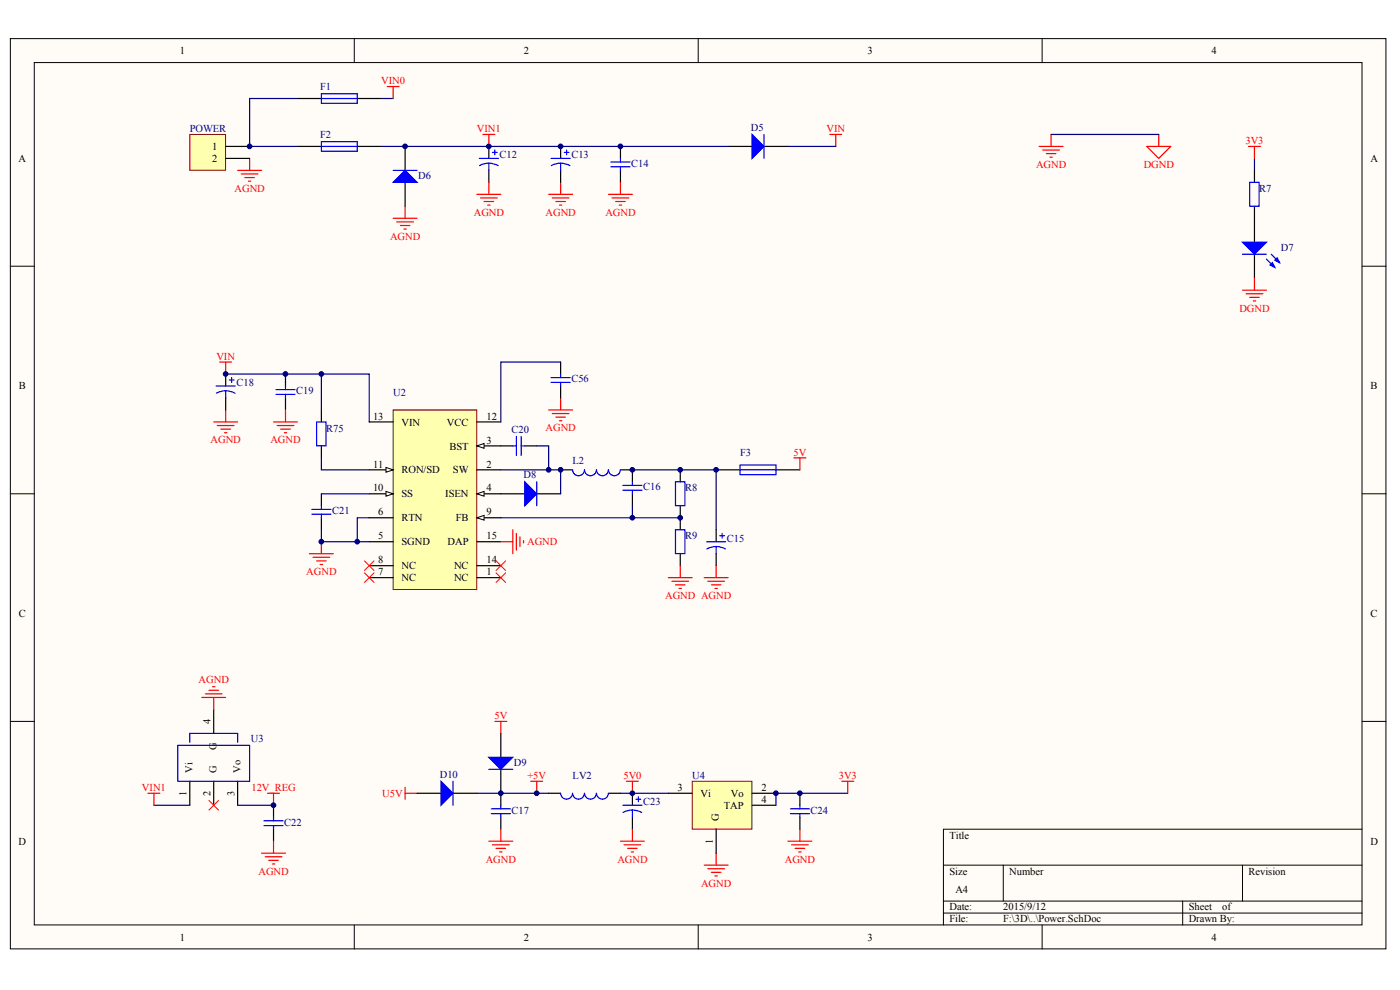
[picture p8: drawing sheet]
<svg xmlns="http://www.w3.org/2000/svg" width="296mm" height="209mm" viewBox="0 0 296 209" stroke-linecap="round" stroke-linejoin="round" font-family="sans-serif">
<g fill="#fffcf8" stroke="#000" stroke-width=".21">
<path d="M2.2 8.2h290.8v192.3h-290.8z"/>
<path d="M7.2 13.2h280.7v182.2h-280.7z"/>
</g>
<g fill="none" stroke="#000" stroke-width=".21">
<path d="M74.9 8.2v5M147.6 8.2v5M220.3 8.2v5M2.2 56.3h5M288 56.3h5M2.2 104.3h5M288 104.3h5M2.2 152.4h5M288 152.4h5M288 175.2h-88.5v20.3M74.9 195.5v5M147.6 195.5v5"/>
<path d="M199.5 182.8h88.5M199.5 190.4h88.5M199.5 192.9h88.5M212.1 182.8v7.6M220.3 195.5v5M250 190.4v5.1M262.7 182.8v7.6"/>
</g>
<path d="M62.9 30.9h5M75.5 30.9h5.1M85.6 30.9v5.1M85.6 38.5v5.1M103.4 30.9v2.6M103.4 36v2.5M131.2 30.9v2.6M131.2 36v2.5M153.9 30.9h5.1M161.5 30.9h5.1M265.2 46.1v5.1M265.2 53.7v5.1" fill="none" stroke="#000" stroke-width=".25"/>
<g fill="none" stroke="#00f" stroke-width=".25">
<path d="M67.9 29.9h7.6v2.1h-7.6zM67.9 30.9h7.6M83.1 36h5.1M101.3 33.5h4.1M103.4 34.5l1.2 .2 .7 .3M103.4 34.5l-1.3 .2-.7 .3M103.4 34.5v1.5M104.1 32.2h1M104.6 31.7v1M129.1 34.2h4.1M129.1 35.2h4.1M131.2 33.5v.7"/>
<path d="M131.2 35.2v.8M161.5 28.4v5.1M262.7 53.7h5M267.7 54.7l1.8 1.8M268.8 53.7l1.7 1.8"/>
</g>
<g fill="#00f" stroke="#00f" stroke-width=".25">
<path d="M85.6 36l2.6 2.5h-5.1z"/>
<path d="M159 28.4l2.5 2.5-2.5 2.6z"/>
<path d="M262.7 51.2h5l-2.5 2.5z"/>
<path d="M269 55.5l.5 1-1-.5z"/>
<path d="M270 54.5l.5 1-1-.5z"/>
</g>
<g fill="none" stroke="#f00" stroke-width=".25">
<path d="M50.2 36h5.1M51 36.8h3.5M51.8 37.5h2M52.5 38.3h.5M52.8 33.5v2.5M118.5 38.5v2.6M131.2 38.5v2.6M175.4 28.4h2.6M176.7 28.4v2.5M219.7 30.9h5M220.4 31.7h3.6M221.2 32.5h2"/>
<path d="M222 33.2h.5M222.2 28.4v2.5M242.5 30.9h5l-2.5 2.6zM245 28.4v2.5M263.9 30.9h2.6M265.2 30.9v2.6M83.1 46.1h5.1M83.9 46.9h3.5M84.6 47.6h2.1M85.4 48.4h.5M85.6 43.6v2.5M116 41.1h5.1"/>
<path d="M116.8 41.8h3.5M117.5 42.6h2M118.3 43.3h.5M128.6 41.1h5.1M129.4 41.8h3.5M130.2 42.6h2M130.9 43.3h.5M265.2 58.8v2.5M262.7 61.3h5M263.4 62.1h3.6M264.2 62.8h2M265 63.6h.5"/>
</g>
<path d="M222.2 28.4h22.8M265.2 33.5v2.5" fill="none" stroke="#000080" stroke-width=".25"/>
<path d="M40.1 28.4h7.6v7.6h-7.6z" fill="#ffffb0" stroke="#800000" stroke-width=".21"/>
<g fill="none" stroke="#000" stroke-width=".25">
<path d="M47.7 30.9h5.1M47.7 33.5h5.1M62.9 20.8h5M75.5 20.8h5.1M118.5 30.9v2.6M118.5 36v2.5M265.2 36v2.5M265.2 43.6v2.5M47.7 79v2.6M60.4 79v2.6M47.7 84.1v2.5M60.4 84.1v2.5"/>
<path d="M105.9 94.2h2.5M110.9 94.2h2.6M118.5 99.3h2.6M131.2 99.3h2.5v2.5M143.8 99.3v2.5M151.4 99.3h5.1M164 99.3h5.1M67.9 104.3v2.6M67.9 109.4v2.5M105.9 104.3h5M113.5 104.3h5M133.7 104.3v2.6"/>
<path d="M143.8 106.9v5M143.8 117v2.5M151.4 111.9v2.6M151.4 117v2.5M105.9 167.6v2.6M105.9 172.7v2.5M116 167.6h2.5M128.6 167.6h2.6M169.1 167.6v2.6M169.1 172.7v2.5"/>
</g>
<g fill="none" stroke="#00f" stroke-width=".25">
<path d="M67.9 19.8h7.6v2h-7.6zM67.9 20.8h7.6M116.5 33.5h4M118.5 34.5l1.2 .2 .8 .3M118.5 34.5l-1.2 .2-.7 .3M118.5 34.5v1.5M119.3 32.2h1M119.8 31.7v1M264.2 38.5h2v5.1h-2zM49 79.8v1M45.7 81.6h4M47.7 82.6l.8 .1 1.2 .4"/>
<path d="M47.7 82.6l-.8 .1-1.2 .4M47.7 82.6v1.5M48.5 80.3h1M58.3 82.3h4.1M58.3 83.3h4.1M60.4 81.6v.7M60.4 83.3v.8M108.4 94.2h.8M109.2 92.2v4M110.2 92.2v4M110.2 94.2h.7M128.6 99.3a1.25 1.25 0 0 1-1.2 1.2 1.25 1.25 0 0 1-1.3-1.2 1.26 1.26 0 0 1-1.3 1.2 1.26 1.26 0 0 1-1.2-1.2 1.26 1.26 0 0 1-1.3 1.2 1.26 1.26 0 0 1-1.2-1.2"/>
<path d="M131.1 99.3a1.25 1.25 0 0 1-1.2 1.2 1.25 1.25 0 0 1-1.3-1.2M156.5 98.3h7.5v2h-7.5zM156.5 99.3h7.5M65.9 107.6h4.1M65.9 108.7h4.1M67.9 106.9v.7M67.9 108.7v.7M113.5 101.8v5.1M131.7 102.6h4M131.7 103.6h4M133.7 101.8v.8M133.7 103.6v.7"/>
<path d="M142.8 101.8h2v5.1h-2zM142.8 111.9h2v5.1h-2zM149.4 114.5h4M151.4 115.5l1.2 .2 .8 .3M151.4 115.5l-.8 .1-1.2 .4M151.4 115.5v1.5M152.2 113.2h1M152.7 112.7v1M103.9 170.9h4M103.9 171.9h4M105.9 170.2v.7M105.9 171.9v.8"/>
<path d="M128.6 167.6a1.25 1.25 0 0 1-1.2 1.3 1.25 1.25 0 0 1-1.3-1.3 1.26 1.26 0 0 1-1.3 1.3 1.26 1.26 0 0 1-1.2-1.3 1.26 1.26 0 0 1-1.3 1.3 1.26 1.26 0 0 1-1.2-1.3 1.26 1.26 0 0 1-1.3 1.3 1.26 1.26 0 0 1-1.3-1.3M167.1 170.9h4M167.1 171.9h4M169.1 170.2v.7M169.1 171.9v.8"/>
</g>
<path d="M62.9 20.8h-10.1v10.1h10.1M80.6 30.9h73.3M80.6 20.8h2.5M166.6 30.9h10.1" fill="none" stroke="#000080" stroke-width=".25"/>
<g fill="none" stroke="#f00" stroke-width=".25">
<path d="M81.9 18.3h2.5M83.1 18.3v2.5M102.1 28.4h2.5M103.4 28.4v2.5M103.4 38.5v2.6M100.8 41.1h5.1M101.6 41.8h3.5M102.3 42.6h2.1M103.1 43.3h.5M46.4 76.5h2.6M47.7 76.5v2.5M45.2 89.2h5"/>
<path d="M45.9 89.9h3.6M46.7 90.7h2M47.5 91.4h.5M47.7 86.6v2.6M57.8 89.2h5.1M58.6 89.9h3.5M59.3 90.7h2.1M60.1 91.4h.5M60.4 86.6v2.6M116 86.6h5.1M116.8 87.4h3.5M117.5 88.1h2"/>
<path d="M118.3 88.9h.5M118.5 84.1v2.5M151.4 119.5v2.6M148.9 122.1h5M149.6 122.8h3.6M150.4 123.6h2M151.2 124.3h.5M104.6 152.4h2.5M105.9 152.4v2.6M103.4 177.8h5M104.1 178.5h3.6M104.9 179.3h2"/>
<path d="M105.9 175.2v2.6M112.2 165.1h2.5M113.5 165.1v2.5M132.4 165.1h2.6M133.7 165.1v2.5M166.6 177.8h5M167.3 178.5h3.6M168.1 179.3h2M169.1 175.2v2.6M178 165.1h2.5M179.2 165.1v2.5M105.6 180h.5"/>
<path d="M148.9 182.8h5M149.6 183.6h3.6M150.4 184.3h2M151.2 185.1h.5M151.4 180.3v2.5M168.9 180h.5"/>
</g>
<path d="M110.9 101.8l2.6 2.5-2.6 2.6z" fill="#00f" stroke="#00f" stroke-width=".25"/>
<path d="M146.3 165.1h12.7v10.1h-12.7z" fill="#ffffb0" stroke="#800000" stroke-width=".21"/>
<g fill="none" stroke="#000" stroke-width=".25">
<path d="M45.2 149.9v5.1M105.9 155v5M40.1 165.1v5.1M45.2 165.1v5.1M50.2 165.1v5.1M57.8 170.2v2.5M57.8 175.2v2.6M88.2 167.6h5M95.8 167.6h5M105.9 162.6v5M133.7 167.6v2.6M133.7 172.7v2.5"/>
<path d="M141.3 167.6h5M151.4 175.2v5.1M159 167.6h5M159 170.2h5"/>
</g>
<path d="M32.5 170.2h7.6M50.2 170.2h7.6M100.8 167.6h15.2M131.2 167.6h10.1M179.2 167.6h-15.2v2.6" fill="none" stroke="#000080" stroke-width=".25"/>
<g fill="none" stroke="#00f" stroke-width=".25">
<path d="M37.6 157.5h15.2v7.6h-15.2zM40.1 156.9v-1.9h10.1v1.9M55.8 173.5h4.1M55.8 174.5h4.1M57.8 172.7v.8M57.8 174.5v.7M95.8 165.1v5.1M103.4 162.6h5M131.7 170.2h4M133.7 171.2l.8 .1 1.2 .4M133.7 171.2l-.8 .1-1.2 .4M133.7 171.2v1.5"/>
<path d="M134.5 168.9h1M135 168.4v1"/>
</g>
<g fill="none" stroke="#f00" stroke-width=".25">
<path d="M167.8 96.8h2.6M169.1 96.8v2.5M42.7 147.4h5M43.4 146.6h3.6M44.2 145.9h2M44.9 145.1h.5M45.2 147.4v2.5M31.3 167.6h2.5M32.5 167.6v2.6M56.6 167.6h2.5M57.8 167.6v2.6M57.8 177.8v2.5"/>
<path d="M85.6 167.6h2.6M85.6 166.4v2.5M131.2 177.8h5M131.9 178.5h3.6M132.7 179.3h2M133.7 175.2v2.6M55.3 180.3h5.1M56.1 181h3.5M56.8 181.8h2M57.6 182.6h.5M133.4 180h.6"/>
</g>
<path d="M44.2 169.1l2 2.1M46.2 169.1l-2 2.1" fill="none" stroke="#f00" stroke-width=".21"/>
<g fill="#00f" stroke="#00f" stroke-width=".25">
<path d="M103.4 160h5l-2.5 2.6z"/>
<path d="M93.2 165.1l2.6 2.5-2.6 2.6z"/>
</g>
<path d="M83.1 86.6h17.7v38h-17.7z" fill="#ffffb0" stroke="#800000" stroke-width=".21"/>
<path d="M100.8 89.2h5.1M78.1 104.3h5" fill="none" stroke="#000" stroke-width=".25"/>
<path d="M81.6 103.8l1.5 .5-1.5 .6z" fill="#fffcf8" stroke="#000" stroke-width=".21"/>
<path d="M100.8 99.3h5.1M100.8 109.4h5.1" fill="none" stroke="#000" stroke-width=".25"/>
<path d="M100.8 109.4l1.5-.5v1z" fill="#fffcf8" stroke="#000" stroke-width=".21"/>
<path d="M78.1 89.2h5M100.8 94.2h5.1M78.1 109.4h5" fill="none" stroke="#000" stroke-width=".25"/>
<path d="M100.8 94.2l1.5-.5v1z" fill="#fffcf8" stroke="#000" stroke-width=".21"/>
<path d="M78.1 99.3h5" fill="none" stroke="#000" stroke-width=".25"/>
<path d="M81.6 98.8l1.5 .5-1.5 .5z" fill="#fffcf8" stroke="#000" stroke-width=".21"/>
<path d="M78.1 119.5h5M100.8 114.5h5.1M100.8 119.5h5.1M100.8 104.3h5.1M78.1 122.1h5M100.8 122.1h5.1" fill="none" stroke="#000" stroke-width=".25"/>
<path d="M100.8 104.3l1.5-.5v1.1z" fill="#fffcf8" stroke="#000" stroke-width=".21"/>
<path d="M118.5 76.5v2.5M67.9 86.6v2.6M67.9 94.2v2.6M118.5 81.6v2.5M78.1 114.5h5" fill="none" stroke="#000" stroke-width=".25"/>
<path d="M116.5 79.8h4M118.5 79v.8M66.9 89.2h2v5h-2zM116.5 80.8h4M118.5 80.8v.8" fill="none" stroke="#00f" stroke-width=".25"/>
<path d="M47.7 79h30.4v10.2M67.9 79v7.6M118.5 76.5h-12.6v12.7M67.9 96.8v2.5h10.2M105.9 99.3h12.6v5M113.5 94.2h2.5v5.1M133.7 99.3h17.7v12.6M67.9 111.9v2.6h10.2M67.9 104.3h10.2M78.1 109.4h-2.6v5.1M105.9 109.4h37.9M133.7 106.9v2.5" fill="none" stroke="#000080" stroke-width=".25"/>
<g fill="none" stroke="#f00" stroke-width=".25">
<path d="M65.4 117h5.1M66.2 117.8h3.5M66.9 118.5h2.1M67.7 119.3h.5M67.9 114.5v2.5M105.9 114.5h2.5M108.4 111.9v5.1M109.2 112.7v3.5M109.9 113.5v2M110.7 114.2v.5M143.8 119.5v2.6M141.3 122.1h5"/>
<path d="M142 122.8h3.6M142.8 123.6h2M143.6 124.3h.5"/>
</g>
<path d="M77 118.5l2.1 2M79.1 118.5l-2.1 2M104.9 118.5l2 2M106.9 118.5l-2 2M77 121.1l2.1 2M79.1 121.1l-2.1 2M104.9 121.1l2 2M106.9 121.1l-2 2" fill="none" stroke="#f00" stroke-width=".21"/>
<g fill="#000080" stroke="#000080" stroke-width=".21">
<circle cx="47.7" cy="79" r=".49"/>
<circle cx="52.8" cy="30.9" r=".49"/>
<circle cx="57.8" cy="170.1" r=".49"/>
<circle cx="60.3" cy="79" r=".49"/>
<circle cx="67.9" cy="114.5" r=".49"/>
<circle cx="67.9" cy="79" r=".49"/>
<circle cx="75.5" cy="114.5" r=".49"/>
<circle cx="85.6" cy="30.9" r=".49"/>
<circle cx="103.3" cy="30.9" r=".49"/>
<circle cx="105.9" cy="167.6" r=".49"/>
<circle cx="113.5" cy="167.6" r=".49"/>
<circle cx="116" cy="99.3" r=".49"/>
<circle cx="118.5" cy="99.3" r=".49"/>
<circle cx="118.5" cy="30.9" r=".49"/>
<circle cx="131.2" cy="30.9" r=".49"/>
<circle cx="133.7" cy="167.6" r=".49"/>
<circle cx="133.7" cy="109.4" r=".49"/>
<circle cx="133.7" cy="99.3" r=".49"/>
<circle cx="143.8" cy="109.4" r=".49"/>
<circle cx="143.8" cy="99.3" r=".49"/>
<circle cx="151.4" cy="99.3" r=".49"/>
<circle cx="164" cy="167.6" r=".49"/>
<circle cx="169.1" cy="167.6" r=".49"/>
</g>
<g font-size="2.2">
<text x="38" y="11.4">1</text>
<text x="110.7" y="11.4">2</text>
<text x="183.4" y="11.4">3</text>
<text x="256.1" y="11.4">4</text>
<text x="3.9" y="34.2">A</text>
<text x="44.8" y="31.7">1</text>
<text x="44.8" y="34.2">2</text>
<text x="289.7" y="34.2">A</text>
<text x="4" y="82.3">B</text>
<text x="289.8" y="82.3">B</text>
<text x="78.9" y="88.7">13</text>
<text x="84.9" y="89.9">VIN</text>
<text x="94.5" y="89.9">VCC</text>
<text x="102.8" y="88.7">12</text>
<text x="95" y="95">BST</text>
<text x="102.8" y="93.7">3</text>
<text x="78.9" y="98.8">11</text>
<text x="84.9" y="100.1">RON/SD</text>
<text x="95.8" y="100.1">SW</text>
<text x="102.8" y="98.8">2</text>
<text x="78.9" y="103.9">10</text>
<text x="84.9" y="105.1">SS</text>
<text x="94.1" y="105.1">ISEN</text>
<text x="102.8" y="103.9">4</text>
<text x="80" y="108.9">6</text>
<text x="80" y="114">5</text>
<text x="84.9" y="110.2">RTN</text>
<text x="96.3" y="110.2">FB</text>
<text x="102.8" y="108.9">9</text>
<text x="102.8" y="114">15</text>
<text x="80" y="119">8</text>
<text x="84.9" y="115.2">SGND</text>
<text x="94.6" y="115.2">DAP</text>
<text x="102.8" y="119">14</text>
<text x="80" y="121.6">7</text>
<text x="84.9" y="122.8">NC</text>
<text x="84.9" y="120.3">NC</text>
<text x="96" y="122.8">NC</text>
<text x="96" y="120.3">NC</text>
<text x="102.8" y="121.6">1</text>
<text x="4" y="130.4">C</text>
<text x="289.8" y="130.4">C</text>
<text x="44.5" y="152.9" transform="rotate(-90 44.5 152.9)">4</text>
<text x="45.8" y="158.4" transform="rotate(-90 45.8 158.4)">G</text>
<text x="40.7" y="163.3" transform="rotate(-90 40.7 163.3)">Vi</text>
<text x="45.8" y="163.3" transform="rotate(-90 45.8 163.3)">G</text>
<text x="50.8" y="163.3" transform="rotate(-90 50.8 163.3)">Vo</text>
<text x="143.2" y="167.1">3</text>
<text x="161" y="167.1">2</text>
<text x="39.5" y="168.3" transform="rotate(-90 39.5 168.3)">1</text>
<text x="44.5" y="168.3" transform="rotate(-90 44.5 168.3)">2</text>
<text x="49.6" y="168.3" transform="rotate(-90 49.6 168.3)">3</text>
<text x="148.1" y="168.4">Vi</text>
<text x="152" y="173.5" transform="rotate(-90 152 173.5)">G</text>
<text x="153" y="170.9">TAP</text>
<text x="154.5" y="168.4">Vo</text>
<text x="161" y="169.7">4</text>
<text x="3.9" y="178.5">D</text>
<text x="150.7" y="178.4" transform="rotate(-90 150.7 178.4)">1</text>
<text x="200.7" y="177.2">Title</text>
<text x="289.7" y="178.5">D</text>
<text x="200.7" y="184.8">Size</text>
<text x="213.4" y="184.8">Number</text>
<text x="263.9" y="184.8">Revision</text>
<text x="202" y="188.6">A4</text>
<text x="200.7" y="192.4">Date:</text>
<text x="200.7" y="194.9">File:</text>
<text x="212.1" y="192.4">2015/9/12</text>
<text x="212.1" y="194.9">F:\3D\..\Power.SchDoc</text>
<text x="251.3" y="192.4">Sheet</text>
<text x="251.3" y="194.9">Drawn By:</text>
<text x="258.4" y="192.4">of</text>
<text x="38" y="198.7">1</text>
<text x="110.7" y="198.7">2</text>
<text x="183.4" y="198.7">3</text>
<text x="256.1" y="198.7">4</text>
</g>
<g font-size="2.2" fill="#f00">
<text x="80.6" y="17.8">VIN0</text>
<text x="100.8" y="27.9">VIN1</text>
<text x="174.7" y="27.9">VIN</text>
<text x="219" y="35.5">AGND</text>
<text x="241.8" y="35.5">DGND</text>
<text x="263.3" y="30.4">3V3</text>
<text x="49.6" y="40.5">AGND</text>
<text x="100.2" y="45.6">AGND</text>
<text x="115.3" y="45.6">AGND</text>
<text x="128" y="45.6">AGND</text>
<text x="82.5" y="50.6">AGND</text>
<text x="262" y="65.8">DGND</text>
<text x="45.7" y="76">VIN</text>
<text x="44.5" y="93.7">AGND</text>
<text x="57.2" y="93.7">AGND</text>
<text x="115.3" y="91.1">AGND</text>
<text x="167.8" y="96.3">5V</text>
<text x="111.4" y="115.2">AGND</text>
<text x="64.8" y="121.5">AGND</text>
<text x="140.6" y="126.6">AGND AGND</text>
<text x="42" y="144.4">AGND</text>
<text x="104.5" y="151.9">5V</text>
<text x="30" y="167.1">VIN1</text>
<text x="53.1" y="167.1">12V_REG</text>
<text x="111.5" y="164.6">+5V</text>
<text x="131.8" y="164.6">5V0</text>
<text x="177.3" y="164.6">3V3</text>
<text x="80.8" y="168.4">U5V</text>
<text x="54.6" y="184.8">AGND</text>
<text x="102.7" y="182.3">AGND</text>
<text x="130.5" y="182.3">AGND</text>
<text x="165.9" y="182.3">AGND</text>
<text x="148.2" y="187.3">AGND</text>
</g>
<g font-size="2.2" fill="#000080">
<text x="67.7" y="19.1">F1</text>
<text x="40.1" y="27.9">POWER</text>
<text x="67.7" y="29.2">F2</text>
<text x="158.7" y="27.7">D5</text>
<text x="105.6" y="33.5">C12</text>
<text x="120.8" y="33.5">C13</text>
<text x="133.4" y="35.3">C14</text>
<text x="88.4" y="37.8">D6</text>
<text x="266.2" y="40.6">R7</text>
<text x="270.8" y="53">D7</text>
<text x="50" y="81.6">C18</text>
<text x="62.6" y="83.3">C19</text>
<text x="83.1" y="83.6">U2</text>
<text x="120.8" y="80.8">C56</text>
<text x="69" y="91.2">R75</text>
<text x="108.2" y="91.4">C20</text>
<text x="110.7" y="101.1">D8</text>
<text x="121.1" y="98">L2</text>
<text x="156.5" y="96.3">F3</text>
<text x="136" y="103.6">C16</text>
<text x="144.8" y="103.9">R8</text>
<text x="70.2" y="108.7">C21</text>
<text x="144.8" y="114">R9</text>
<text x="153.7" y="114.5">C15</text>
<text x="53" y="156.8">U3</text>
<text x="108.7" y="161.8">D9</text>
<text x="93" y="164.3">D10</text>
<text x="121.1" y="164.6">LV2</text>
<text x="146.3" y="164.6">U4</text>
<text x="108.2" y="171.9">C17</text>
<text x="136" y="170.2">C23</text>
<text x="171.4" y="171.9">C24</text>
<text x="60.1" y="174.5">C22</text>
</g>
</svg>
